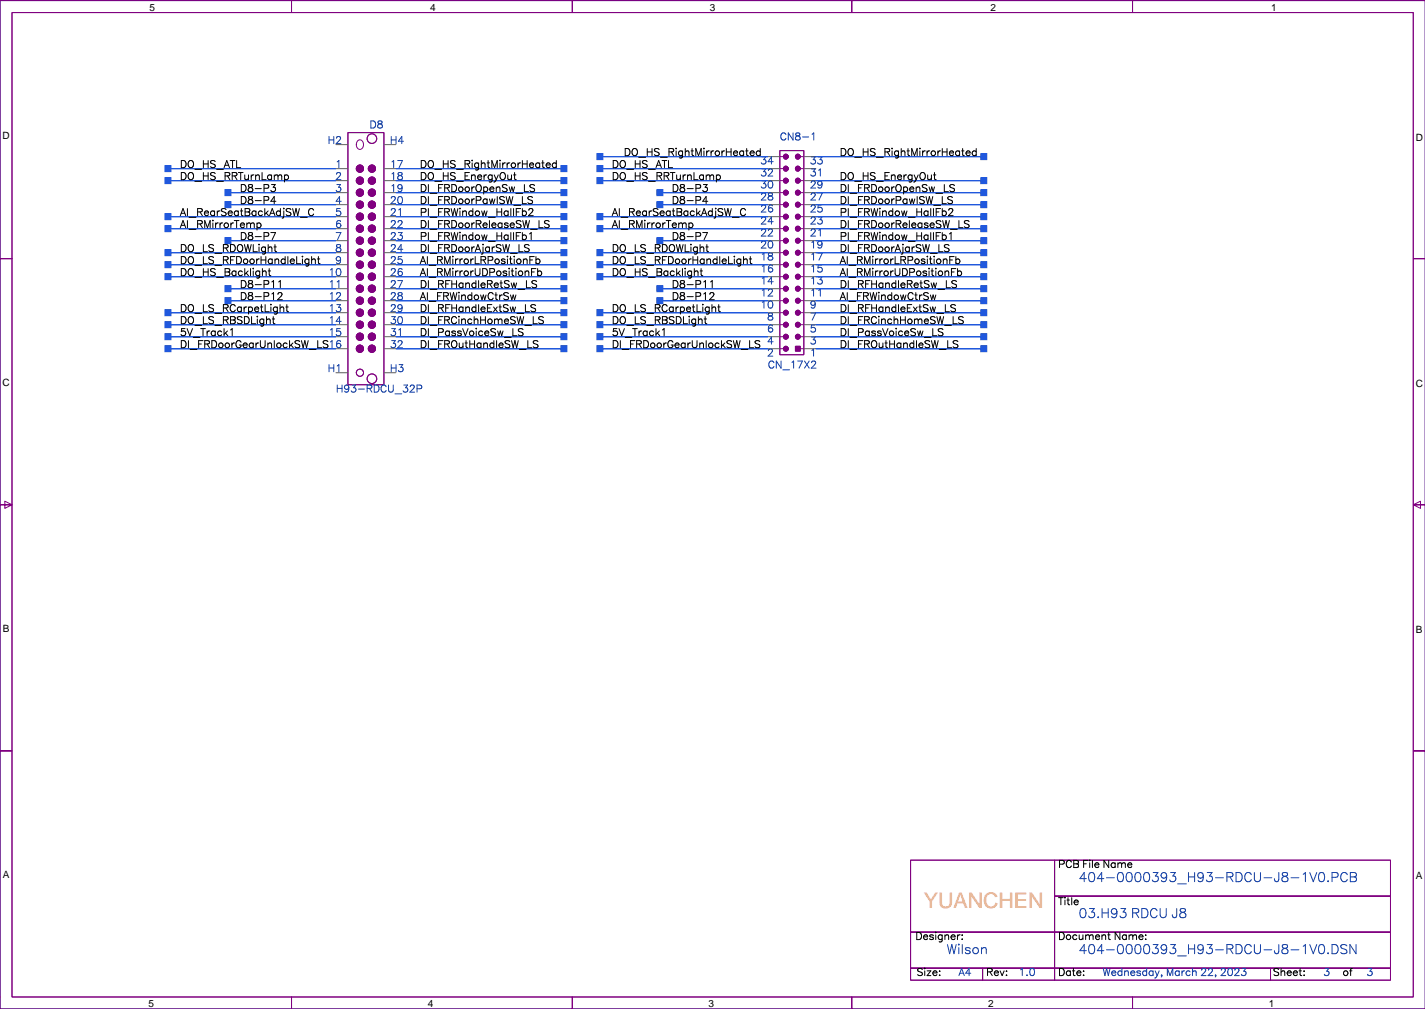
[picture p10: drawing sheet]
<svg xmlns="http://www.w3.org/2000/svg" width="302mm" height="213mm" viewBox="0 0 302 213" stroke-linecap="round" stroke-linejoin="round" font-family="sans-serif">
<path d="M301.7 .1h-301.7v213.3h301.7" fill="none" stroke="#000080" stroke-width=".21"/>
<g fill="none" stroke="#800080" stroke-width=".21">
<path d="M2.5 2.7h296.6v208.2h-296.6zM301.7 .1h-62v2.6v-2.6h-59.4v2.6v-2.6h-59.2v2.6v-2.6h-59.4v2.6v-2.6h-61.7v54.6h2.5h-2.5v52.1h2.5l-1.5 .7v-1.5l1.5 .8h-2.5v52h2.5h-2.5v54.6h61.7v-2.5v2.5h59.4v-2.5v2.5h59.2v-2.5v2.5h59.4v-2.5v2.5h62M73.6 28.1h7.7v53.3h-7.7zM75.7 29.8a.8 .8 0 0 1 1 0 .8 .8 0 0 1 .2 1 .78 .78 0 0 1-.8 .8 .78 .78 0 0 1-.7-1zM165.1 31.9h5v43.1h-5zM165.1 33.1h.7M165.1 35.7h.7M165.1 38.2h.7M169.4 33.1h.7M169.4 35.7h.7M169.4 38.2h.7M165.1 40.8h.7"/>
<path d="M165.1 43.3h.7M165.1 45.8h.7M165.1 48.4h.7M165.1 58.5h.7M165.1 56h.7M165.1 53.4h.7M165.1 50.9h.7M169.4 40.8h.7M169.4 43.3h.7M169.4 45.8h.7M169.4 48.4h.7M169.4 58.5h.7"/>
<path d="M169.4 56h.7M169.4 53.4h.7M169.4 50.9h.7M301.7 54.7h-2.6h2.6M165.1 73.8h.7M165.1 71.2h.7M165.1 68.7h.7M165.1 66.1h.7M165.1 63.6h.7M165.1 61.1h.7M168.4 73.3h1v1h-1zM169.4 73.8h.7"/>
<path d="M169.4 71.2h.7M169.4 68.7h.7M169.4 66.1h.7M169.4 63.6h.7M169.4 61.1h.7M299.1 106.8l1.6-.8v1.5l-1.6-.7h2.6zM301.7 158.8h-2.6h2.6M192.7 181.9h30.5v15.3h-30.5zM192.7 197.2h30.5v7.6h-30.5zM223.2 189.6h71.1v7.6h-71.1zM223.2 197.2h71.1v7.6h-71.1zM223.2 181.9h71.1v7.7h-71.1z"/>
<path d="M192.7 204.8h15.3v2.5h-15.3zM208 204.8h15.2v2.5h-15.2zM223.2 204.8h45.7v2.5h-45.7zM268.9 204.8h25.4v2.5h-25.4z"/>
<circle cx="76.2" cy="35.7" r=".76"/>
<circle cx="76.2" cy="38.2" r=".76"/>
<circle cx="78.7" cy="35.7" r=".76"/>
<circle cx="78.7" cy="38.2" r=".76"/>
<circle cx="78.7" cy="29.3" r="1.02"/>
<circle cx="166.3" cy="38.2" r=".51"/>
<circle cx="166.3" cy="35.7" r=".51"/>
<circle cx="166.3" cy="33.1" r=".51"/>
<circle cx="168.9" cy="38.2" r=".51"/>
<circle cx="168.9" cy="35.7" r=".51"/>
<circle cx="168.9" cy="33.1" r=".51"/>
<circle cx="76.2" cy="40.7" r=".76"/>
<circle cx="76.2" cy="50.9" r=".76"/>
<circle cx="76.2" cy="48.4" r=".76"/>
<circle cx="76.2" cy="56" r=".76"/>
<circle cx="76.2" cy="43.3" r=".76"/>
<circle cx="76.2" cy="53.4" r=".76"/>
<circle cx="76.2" cy="45.8" r=".76"/>
<circle cx="76.2" cy="58.5" r=".76"/>
<circle cx="78.7" cy="40.7" r=".76"/>
<circle cx="78.7" cy="43.3" r=".76"/>
<circle cx="78.7" cy="48.4" r=".76"/>
<circle cx="78.7" cy="50.9" r=".76"/>
<circle cx="78.7" cy="56" r=".76"/>
<circle cx="78.7" cy="58.5" r=".76"/>
<circle cx="78.7" cy="53.4" r=".76"/>
<circle cx="78.7" cy="45.8" r=".76"/>
<circle cx="166.3" cy="58.5" r=".51"/>
<circle cx="166.3" cy="43.3" r=".51"/>
<circle cx="166.3" cy="50.9" r=".51"/>
<circle cx="166.3" cy="56" r=".51"/>
<circle cx="166.3" cy="48.4" r=".51"/>
<circle cx="166.3" cy="40.7" r=".51"/>
<circle cx="166.3" cy="45.8" r=".51"/>
<circle cx="166.3" cy="53.4" r=".51"/>
<circle cx="168.9" cy="58.5" r=".51"/>
<circle cx="168.9" cy="50.9" r=".51"/>
<circle cx="168.9" cy="43.3" r=".51"/>
<circle cx="168.9" cy="56" r=".51"/>
<circle cx="168.9" cy="40.7" r=".51"/>
<circle cx="168.9" cy="48.4" r=".51"/>
<circle cx="168.9" cy="45.8" r=".51"/>
<circle cx="168.9" cy="53.4" r=".51"/>
<circle cx="76.2" cy="68.7" r=".76"/>
<circle cx="76.2" cy="71.2" r=".76"/>
<circle cx="76.2" cy="63.6" r=".76"/>
<circle cx="76.2" cy="78.8" r=".76"/>
<circle cx="76.2" cy="73.8" r=".76"/>
<circle cx="76.2" cy="61.1" r=".76"/>
<circle cx="76.2" cy="66.1" r=".76"/>
<circle cx="78.7" cy="68.7" r=".76"/>
<circle cx="78.7" cy="71.2" r=".76"/>
<circle cx="78.7" cy="63.6" r=".76"/>
<circle cx="78.7" cy="73.8" r=".76"/>
<circle cx="78.7" cy="66.1" r=".76"/>
<circle cx="78.7" cy="61.1" r=".76"/>
<circle cx="166.3" cy="71.2" r=".51"/>
<circle cx="166.3" cy="66.1" r=".51"/>
<circle cx="166.3" cy="73.8" r=".51"/>
<circle cx="166.3" cy="68.7" r=".51"/>
<circle cx="166.3" cy="61.1" r=".51"/>
<circle cx="166.3" cy="63.6" r=".51"/>
<circle cx="168.9" cy="71.2" r=".51"/>
<circle cx="168.9" cy="66.1" r=".51"/>
<circle cx="168.9" cy="61.1" r=".51"/>
<circle cx="168.9" cy="68.7" r=".51"/>
<circle cx="168.9" cy="63.6" r=".51"/>
<circle cx="78.7" cy="80.1" r="1.02"/>
</g>
<g fill="#800080" stroke="#800080" stroke-width=".21">
<path d="M168.4 73.3h1v1h-1z" fill-rule="evenodd"/>
<circle cx="78.7" cy="73.8" r=".76"/>
<circle cx="76.2" cy="73.8" r=".76"/>
<circle cx="76.2" cy="71.2" r=".76"/>
<circle cx="78.7" cy="71.2" r=".76"/>
<circle cx="76.2" cy="68.7" r=".76"/>
<circle cx="78.7" cy="68.7" r=".76"/>
<circle cx="78.7" cy="35.7" r=".76"/>
<circle cx="76.2" cy="35.7" r=".76"/>
<circle cx="76.2" cy="40.7" r=".76"/>
<circle cx="78.7" cy="40.7" r=".76"/>
<circle cx="76.2" cy="38.2" r=".76"/>
<circle cx="78.7" cy="38.2" r=".76"/>
<circle cx="76.2" cy="45.8" r=".76"/>
<circle cx="78.7" cy="45.8" r=".76"/>
<circle cx="76.2" cy="43.3" r=".76"/>
<circle cx="78.7" cy="43.3" r=".76"/>
<circle cx="76.2" cy="50.9" r=".76"/>
<circle cx="78.7" cy="50.9" r=".76"/>
<circle cx="76.2" cy="48.4" r=".76"/>
<circle cx="78.7" cy="48.4" r=".76"/>
<circle cx="76.2" cy="56" r=".76"/>
<circle cx="78.7" cy="56" r=".76"/>
<circle cx="76.2" cy="53.4" r=".76"/>
<circle cx="78.7" cy="53.4" r=".76"/>
<circle cx="76.2" cy="61.1" r=".76"/>
<circle cx="78.7" cy="61.1" r=".76"/>
<circle cx="76.2" cy="58.5" r=".76"/>
<circle cx="78.7" cy="58.5" r=".76"/>
<circle cx="76.2" cy="63.6" r=".76"/>
<circle cx="78.7" cy="63.6" r=".76"/>
<circle cx="78.7" cy="66.1" r=".76"/>
<circle cx="76.2" cy="66.1" r=".76"/>
<circle cx="166.3" cy="45.8" r=".51"/>
<circle cx="166.3" cy="38.2" r=".51"/>
<circle cx="166.3" cy="33.1" r=".51"/>
<circle cx="166.3" cy="43.3" r=".51"/>
<circle cx="166.3" cy="48.4" r=".51"/>
<circle cx="166.3" cy="40.7" r=".51"/>
<circle cx="166.3" cy="35.7" r=".51"/>
<circle cx="168.9" cy="45.8" r=".51"/>
<circle cx="168.9" cy="38.2" r=".51"/>
<circle cx="168.9" cy="33.1" r=".51"/>
<circle cx="168.9" cy="43.3" r=".51"/>
<circle cx="168.9" cy="48.4" r=".51"/>
<circle cx="168.9" cy="40.7" r=".51"/>
<circle cx="168.9" cy="35.7" r=".51"/>
<circle cx="166.3" cy="73.8" r=".51"/>
<circle cx="166.3" cy="58.5" r=".51"/>
<circle cx="166.3" cy="66.1" r=".51"/>
<circle cx="166.3" cy="56" r=".51"/>
<circle cx="166.3" cy="68.7" r=".51"/>
<circle cx="166.3" cy="63.6" r=".51"/>
<circle cx="166.3" cy="61.1" r=".51"/>
<circle cx="166.3" cy="50.9" r=".51"/>
<circle cx="166.3" cy="71.2" r=".51"/>
<circle cx="166.3" cy="53.4" r=".51"/>
<circle cx="168.9" cy="58.5" r=".51"/>
<circle cx="168.9" cy="66.1" r=".51"/>
<circle cx="168.9" cy="56" r=".51"/>
<circle cx="168.9" cy="68.7" r=".51"/>
<circle cx="168.9" cy="63.6" r=".51"/>
<circle cx="168.9" cy="61.1" r=".51"/>
<circle cx="168.9" cy="50.9" r=".51"/>
<circle cx="168.9" cy="71.2" r=".51"/>
<circle cx="168.9" cy="53.4" r=".51"/>
</g>
<g fill="none" stroke="#606060" stroke-width=".21">
<path d="M71.1 35.7h2.5M71.1 38.2h2.5M71.1 30.6h2.5M81.3 35.7h2.5M81.3 38.2h2.5M81.3 30.6h2.5M162.5 35.7h2.6M162.5 38.2h2.6M162.5 33.1h2.6M170.1 35.7h2.6M170.1 38.2h2.6M170.1 33.1h2.6"/>
<path d="M71.1 40.8h2.5M71.1 43.3h2.5M71.1 45.8h2.5M71.1 48.4h2.5M71.1 50.9h2.5M71.1 53.4h2.5M71.1 56h2.5M71.1 58.5h2.5M81.3 40.8h2.5M81.3 43.3h2.5M81.3 45.8h2.5M81.3 48.4h2.5"/>
<path d="M81.3 50.9h2.5M81.3 53.4h2.5M81.3 56h2.5M81.3 58.5h2.5M162.5 40.8h2.6M162.5 43.3h2.6M162.5 45.8h2.6M162.5 48.4h2.6M162.5 50.9h2.6M162.5 53.4h2.6M162.5 56h2.6M162.5 58.5h2.6"/>
<path d="M170.1 40.8h2.6M170.1 43.3h2.6M170.1 45.8h2.6M170.1 48.4h2.6M170.1 50.9h2.6M170.1 53.4h2.6M170.1 56h2.6M170.1 58.5h2.6M71.1 68.7h2.5M71.1 71.2h2.5M71.1 73.8h2.5M71.1 61.1h2.5"/>
<path d="M71.1 63.6h2.5M71.1 66.1h2.5M71.1 78.8h2.5M81.3 68.7h2.5M81.3 71.2h2.5M81.3 73.8h2.5M81.3 61.1h2.5M81.3 63.6h2.5M81.3 66.1h2.5M81.3 78.8h2.5M162.5 68.7h2.6M162.5 71.2h2.6"/>
<path d="M162.5 73.8h2.6M162.5 61.1h2.6M162.5 63.6h2.6M162.5 66.1h2.6M170.1 68.7h2.6M170.1 71.2h2.6M170.1 73.8h2.6M170.1 61.1h2.6M170.1 63.6h2.6M170.1 66.1h2.6"/>
</g>
<g fill="#2058dd" stroke="#2058dd" stroke-width=".21">
<path d="M48.2 63.6h22.9z" fill-rule="evenodd"/>
<path d="M47.6 63h1.3v1.2h-1.3z" fill-rule="evenodd"/>
<path d="M139.7 63.6h22.8z" fill-rule="evenodd"/>
<path d="M139 63h1.3v1.2h-1.3z" fill-rule="evenodd"/>
<path d="M83.8 53.4h35.6z" fill-rule="evenodd"/>
<path d="M118.7 52.8h1.3v1.3h-1.3z" fill-rule="evenodd"/>
<path d="M172.7 53.4h35.5z" fill-rule="evenodd"/>
<path d="M207.6 52.8h1.3v1.3h-1.3z" fill-rule="evenodd"/>
<path d="M83.8 61.1h35.6z" fill-rule="evenodd"/>
<path d="M118.7 60.4h1.3v1.3h-1.3z" fill-rule="evenodd"/>
<path d="M172.7 61.1h35.5z" fill-rule="evenodd"/>
<path d="M207.6 60.4h1.3v1.3h-1.3z" fill-rule="evenodd"/>
<path d="M35.6 66.1h35.5z" fill-rule="evenodd"/>
<path d="M34.9 65.5h1.3v1.3h-1.3z" fill-rule="evenodd"/>
<path d="M127 66.1h35.5z" fill-rule="evenodd"/>
<path d="M126.3 65.5h1.3v1.3h-1.3z" fill-rule="evenodd"/>
<path d="M48.2 50.9h22.9z" fill-rule="evenodd"/>
<path d="M47.6 50.3h1.3v1.2h-1.3z" fill-rule="evenodd"/>
<path d="M139.7 50.9h22.8z" fill-rule="evenodd"/>
<path d="M139 50.3h1.3v1.2h-1.3z" fill-rule="evenodd"/>
<path d="M83.8 50.9h35.6z" fill-rule="evenodd"/>
<path d="M118.7 50.3h1.3v1.2h-1.3z" fill-rule="evenodd"/>
<path d="M172.7 50.9h35.5z" fill-rule="evenodd"/>
<path d="M207.6 50.3h1.3v1.2h-1.3z" fill-rule="evenodd"/>
<path d="M35.6 68.7h35.5z" fill-rule="evenodd"/>
<path d="M34.9 68h1.3v1.3h-1.3z" fill-rule="evenodd"/>
<path d="M127 68.7h35.5z" fill-rule="evenodd"/>
<path d="M126.3 68h1.3v1.3h-1.3z" fill-rule="evenodd"/>
<path d="M35.6 53.4h35.5z" fill-rule="evenodd"/>
<path d="M34.9 52.8h1.3v1.3h-1.3z" fill-rule="evenodd"/>
<path d="M127 53.4h35.5z" fill-rule="evenodd"/>
<path d="M126.3 52.8h1.3v1.3h-1.3z" fill-rule="evenodd"/>
<path d="M83.8 48.4h35.6z" fill-rule="evenodd"/>
<path d="M118.7 47.7h1.3v1.3h-1.3z" fill-rule="evenodd"/>
<path d="M172.7 48.4h35.5z" fill-rule="evenodd"/>
<path d="M207.6 47.7h1.3v1.3h-1.3z" fill-rule="evenodd"/>
<path d="M35.6 45.8h35.5z" fill-rule="evenodd"/>
<path d="M34.9 45.2h1.3v1.3h-1.3z" fill-rule="evenodd"/>
<path d="M127 45.8h35.5z" fill-rule="evenodd"/>
<path d="M126.3 45.2h1.3v1.3h-1.3z" fill-rule="evenodd"/>
<path d="M83.8 45.8h35.6z" fill-rule="evenodd"/>
<path d="M118.7 45.2h1.3v1.3h-1.3z" fill-rule="evenodd"/>
<path d="M172.7 45.8h35.5z" fill-rule="evenodd"/>
<path d="M207.6 45.2h1.3v1.3h-1.3z" fill-rule="evenodd"/>
<path d="M35.6 71.2h35.5z" fill-rule="evenodd"/>
<path d="M34.9 70.6h1.3v1.3h-1.3z" fill-rule="evenodd"/>
<path d="M127 71.2h35.5z" fill-rule="evenodd"/>
<path d="M126.3 70.6h1.3v1.3h-1.3z" fill-rule="evenodd"/>
<path d="M35.6 48.4h35.5z" fill-rule="evenodd"/>
<path d="M34.9 47.7h1.3v1.3h-1.3z" fill-rule="evenodd"/>
<path d="M127 48.4h35.5z" fill-rule="evenodd"/>
<path d="M126.3 47.7h1.3v1.3h-1.3z" fill-rule="evenodd"/>
<path d="M35.6 73.8h35.5z" fill-rule="evenodd"/>
<path d="M34.9 73.1h1.3v1.3h-1.3z" fill-rule="evenodd"/>
<path d="M127 73.8h35.5z" fill-rule="evenodd"/>
<path d="M126.3 73.1h1.3v1.3h-1.3z" fill-rule="evenodd"/>
<path d="M48.2 40.8h22.9z" fill-rule="evenodd"/>
<path d="M47.6 40.1h1.3v1.3h-1.3z" fill-rule="evenodd"/>
<path d="M139.7 40.8h22.8z" fill-rule="evenodd"/>
<path d="M139 40.1h1.3v1.3h-1.3z" fill-rule="evenodd"/>
<path d="M83.8 35.7h35.6z" fill-rule="evenodd"/>
<path d="M118.7 35h1.3v1.3h-1.3z" fill-rule="evenodd"/>
<path d="M172.7 33.1h35.5z" fill-rule="evenodd"/>
<path d="M207.6 32.5h1.3v1.3h-1.3z" fill-rule="evenodd"/>
<path d="M127 33.1h35.5z" fill-rule="evenodd"/>
<path d="M126.3 32.5h1.3v1.3h-1.3z" fill-rule="evenodd"/>
<path d="M35.6 38.2h35.5z" fill-rule="evenodd"/>
<path d="M34.9 37.6h1.3v1.2h-1.3z" fill-rule="evenodd"/>
<path d="M127 38.2h35.5z" fill-rule="evenodd"/>
<path d="M126.3 37.6h1.3v1.2h-1.3z" fill-rule="evenodd"/>
<path d="M83.8 73.8h35.6z" fill-rule="evenodd"/>
<path d="M118.7 73.1h1.3v1.3h-1.3z" fill-rule="evenodd"/>
<path d="M172.7 73.8h35.5z" fill-rule="evenodd"/>
<path d="M207.6 73.1h1.3v1.3h-1.3z" fill-rule="evenodd"/>
<path d="M83.8 71.2h35.6z" fill-rule="evenodd"/>
<path d="M118.7 70.6h1.3v1.3h-1.3z" fill-rule="evenodd"/>
<path d="M172.7 71.2h35.5z" fill-rule="evenodd"/>
<path d="M207.6 70.6h1.3v1.3h-1.3z" fill-rule="evenodd"/>
<path d="M83.8 68.7h35.6z" fill-rule="evenodd"/>
<path d="M118.7 68h1.3v1.3h-1.3z" fill-rule="evenodd"/>
<path d="M172.7 68.7h35.5z" fill-rule="evenodd"/>
<path d="M207.6 68h1.3v1.3h-1.3z" fill-rule="evenodd"/>
<path d="M83.8 43.3h35.6z" fill-rule="evenodd"/>
<path d="M118.7 42.7h1.3v1.2h-1.3z" fill-rule="evenodd"/>
<path d="M172.7 43.3h35.5z" fill-rule="evenodd"/>
<path d="M207.6 42.7h1.3v1.2h-1.3z" fill-rule="evenodd"/>
<path d="M83.8 66.1h35.6z" fill-rule="evenodd"/>
<path d="M118.7 65.5h1.3v1.3h-1.3z" fill-rule="evenodd"/>
<path d="M172.7 66.1h35.5z" fill-rule="evenodd"/>
<path d="M207.6 65.5h1.3v1.3h-1.3z" fill-rule="evenodd"/>
<path d="M83.8 40.8h35.6z" fill-rule="evenodd"/>
<path d="M118.7 40.1h1.3v1.3h-1.3z" fill-rule="evenodd"/>
<path d="M172.7 40.8h35.5z" fill-rule="evenodd"/>
<path d="M207.6 40.1h1.3v1.3h-1.3z" fill-rule="evenodd"/>
<path d="M35.6 56h35.5z" fill-rule="evenodd"/>
<path d="M34.9 55.4h1.3v1.2h-1.3z" fill-rule="evenodd"/>
<path d="M127 56h35.5z" fill-rule="evenodd"/>
<path d="M126.3 55.4h1.3v1.2h-1.3z" fill-rule="evenodd"/>
<path d="M83.8 63.6h35.6z" fill-rule="evenodd"/>
<path d="M118.7 63h1.3v1.2h-1.3z" fill-rule="evenodd"/>
<path d="M172.7 63.6h35.5z" fill-rule="evenodd"/>
<path d="M207.6 63h1.3v1.2h-1.3z" fill-rule="evenodd"/>
<path d="M83.8 38.2h35.6z" fill-rule="evenodd"/>
<path d="M118.7 37.6h1.3v1.2h-1.3z" fill-rule="evenodd"/>
<path d="M172.7 38.2h35.5z" fill-rule="evenodd"/>
<path d="M207.6 37.6h1.3v1.2h-1.3z" fill-rule="evenodd"/>
<path d="M83.8 58.5h35.6z" fill-rule="evenodd"/>
<path d="M118.7 57.9h1.3v1.3h-1.3z" fill-rule="evenodd"/>
<path d="M172.7 58.5h35.5z" fill-rule="evenodd"/>
<path d="M207.6 57.9h1.3v1.3h-1.3z" fill-rule="evenodd"/>
<path d="M48.2 43.3h22.9z" fill-rule="evenodd"/>
<path d="M47.6 42.7h1.3v1.2h-1.3z" fill-rule="evenodd"/>
<path d="M139.7 43.3h22.8z" fill-rule="evenodd"/>
<path d="M139 42.7h1.3v1.2h-1.3z" fill-rule="evenodd"/>
<path d="M35.6 35.7h35.5z" fill-rule="evenodd"/>
<path d="M34.9 35h1.3v1.3h-1.3z" fill-rule="evenodd"/>
<path d="M127 35.7h35.5z" fill-rule="evenodd"/>
<path d="M126.3 35h1.3v1.3h-1.3z" fill-rule="evenodd"/>
<path d="M83.8 56h35.6z" fill-rule="evenodd"/>
<path d="M118.7 55.4h1.3v1.2h-1.3z" fill-rule="evenodd"/>
<path d="M172.7 56h35.5z" fill-rule="evenodd"/>
<path d="M207.6 55.4h1.3v1.2h-1.3z" fill-rule="evenodd"/>
<path d="M35.6 58.5h35.5z" fill-rule="evenodd"/>
<path d="M34.9 57.9h1.3v1.3h-1.3z" fill-rule="evenodd"/>
<path d="M127 58.5h35.5z" fill-rule="evenodd"/>
<path d="M126.3 57.9h1.3v1.3h-1.3z" fill-rule="evenodd"/>
<path d="M48.2 61.1h22.9z" fill-rule="evenodd"/>
<path d="M47.6 60.4h1.3v1.3h-1.3z" fill-rule="evenodd"/>
<path d="M139.7 61.1h22.8z" fill-rule="evenodd"/>
<path d="M139 60.4h1.3v1.3h-1.3z" fill-rule="evenodd"/>
</g>
<g fill="none" stroke="#2058dd" stroke-width=".21">
<path d="M35.6 35.7h35.5M35.6 38.2h35.5M83.8 35.7h35.6M83.8 38.2h35.6M127 35.7h35.5M127 33.1h35.5M127 38.2h35.5M172.7 33.1h35.5M172.7 38.2h35.5M35.6 53.4h35.5M35.6 48.4h35.5M35.6 45.8h35.5"/>
<path d="M35.6 56h35.5M35.6 58.5h35.5M48.2 50.9h22.9M48.2 40.8h22.9M48.2 43.3h22.9M83.8 53.4h35.6M83.8 50.9h35.6M83.8 48.4h35.6M83.8 45.8h35.6M83.8 40.8h35.6M83.8 43.3h35.6M83.8 56h35.6"/>
<path d="M83.8 58.5h35.6M127 53.4h35.5M127 48.4h35.5M127 45.8h35.5M127 56h35.5M127 58.5h35.5M139.7 50.9h22.8M139.7 40.8h22.8M139.7 43.3h22.8M172.7 53.4h35.5M172.7 50.9h35.5M172.7 48.4h35.5"/>
<path d="M172.7 45.8h35.5M172.7 40.8h35.5M172.7 43.3h35.5M172.7 56h35.5M172.7 58.5h35.5M35.6 66.1h35.5M35.6 68.7h35.5M35.6 71.2h35.5M35.6 73.8h35.5M48.2 63.6h22.9M48.2 61.1h22.9M83.8 63.6h35.6"/>
<path d="M83.8 61.1h35.6M83.8 66.1h35.6M83.8 68.7h35.6M83.8 71.2h35.6M83.8 73.8h35.6M127 66.1h35.5M127 68.7h35.5M127 71.2h35.5M127 73.8h35.5M139.7 63.6h22.8M139.7 61.1h22.8M172.7 63.6h35.5"/>
<path d="M172.7 61.1h35.5M172.7 66.1h35.5M172.7 68.7h35.5M172.7 71.2h35.5M172.7 73.8h35.5"/>
</g>
<text font-size="4.5" fill="#ffad5b" x="195.5" y="192.1">YUANCHEN</text>
<g font-size="2.8" fill="#1741a1">
<text x="228.3" y="185.9">404-0000393_H93-RDCU-J8-1V0.PCB</text>
<text x="228.3" y="193.6">03.H93 RDCU J8</text>
<text x="200.4" y="201.2">Wilson</text>
<text x="228.3" y="201.2">404-0000393_H93-RDCU-J8-1V0.DSN</text>
</g>
<g font-size="2.1">
<text x="31.7" y="2.3">5</text>
<text x="91.1" y="2.3">4</text>
<text x="150.3" y="2.3">3</text>
<text x="209.7" y="2.3">2</text>
<text x="269.1" y="2.3">1</text>
<text x=".5" y="29.5">D</text>
<text x="299.7" y="29.7">D</text>
<text x="38.1" y="35">DO_HS_ATL</text>
<text x="88.9" y="35">DO_HS_RightMirrorHeated</text>
<text x="129.5" y="35">DO_HS_ATL</text>
<text x="132" y="32.5">DO_HS_RightMirrorHeated</text>
<text x="160.9" y="34.3">34</text>
<text x="177.8" y="32.5">DO_HS_RightMirrorHeated</text>
<text x="38.1" y="37.6">DO_HS_RRTurnLamp</text>
<text x="50.8" y="40.1">D8-P3</text>
<text x="88.9" y="40.1">DI_FRDoorOpenSw_LS</text>
<text x="88.9" y="37.6">DO_HS_EnergyOut</text>
<text x="129.5" y="37.6">DO_HS_RRTurnLamp</text>
<text x="142.2" y="40.1">D8-P3</text>
<text x="177.8" y="40.1">DI_FRDoorOpenSw_LS</text>
<text x="177.8" y="37.6">DO_HS_EnergyOut</text>
<text x="38.1" y="45.2">AI_RearSeatBackAdjSW_C</text>
<text x="38.1" y="47.7">AI_RMirrorTemp</text>
<text x="50.8" y="42.6">D8-P4</text>
<text x="88.9" y="47.7">DI_FRDoorReleaseSW_LS</text>
<text x="88.9" y="45.2">PI_FRWindow_HallFb2</text>
<text x="88.9" y="42.6">DI_FRDoorPawlSW_LS</text>
<text x="129.5" y="45.2">AI_RearSeatBackAdjSW_C</text>
<text x="129.5" y="47.7">AI_RMirrorTemp</text>
<text x="142.2" y="42.6">D8-P4</text>
<text x="177.8" y="47.7">DI_FRDoorReleaseSW_LS</text>
<text x="177.8" y="45.2">PI_FRWindow_HallFb2</text>
<text x="177.8" y="42.6">DI_FRDoorPawlSW_LS</text>
<text x="38.1" y="52.8">DO_LS_RDOWLight</text>
<text x="50.8" y="50.3">D8-P7</text>
<text x="88.9" y="52.8">DI_FRDoorAjarSW_LS</text>
<text x="88.9" y="50.3">PI_FRWindow_HallFb1</text>
<text x="129.5" y="52.8">DO_LS_RDOWLight</text>
<text x="142.2" y="50.3">D8-P7</text>
<text x="177.8" y="52.8">DI_FRDoorAjarSW_LS</text>
<text x="177.8" y="50.3">PI_FRWindow_HallFb1</text>
<text x="38.1" y="55.3">DO_LS_RFDoorHandleLight</text>
<text x="38.1" y="57.9">DO_HS_Backlight</text>
<text x="88.9" y="57.9">AI_RMirrorUDPositionFb</text>
<text x="88.9" y="55.3">AI_RMirrorLRPositionFb</text>
<text x="129.5" y="55.3">DO_LS_RFDoorHandleLight</text>
<text x="129.5" y="57.9">DO_HS_Backlight</text>
<text x="177.8" y="57.9">AI_RMirrorUDPositionFb</text>
<text x="177.8" y="55.3">AI_RMirrorLRPositionFb</text>
<text x="38.1" y="65.5">DO_LS_RCarpetLight</text>
<text x="50.8" y="63">D8-P12</text>
<text x="50.8" y="60.4">D8-P11</text>
<text x="88.9" y="60.4">DI_RFHandleRetSw_LS</text>
<text x="88.9" y="65.5">DI_RFHandleExtSw_LS</text>
<text x="88.9" y="63">AI_FRWindowCtrSw</text>
<text x="129.5" y="65.5">DO_LS_RCarpetLight</text>
<text x="142.2" y="63">D8-P12</text>
<text x="142.2" y="60.4">D8-P11</text>
<text x="177.8" y="60.4">DI_RFHandleRetSw_LS</text>
<text x="177.8" y="65.5">DI_RFHandleExtSw_LS</text>
<text x="177.8" y="63">AI_FRWindowCtrSw</text>
<text x="38.1" y="68">DO_LS_RBSDLight</text>
<text x="38.1" y="70.6">5V_Track1</text>
<text x="88.9" y="70.6">DI_PassVoiceSw_LS</text>
<text x="88.9" y="68">DI_FRCinchHomeSW_LS</text>
<text x="129.5" y="68">DO_LS_RBSDLight</text>
<text x="129.5" y="70.6">5V_Track1</text>
<text x="177.8" y="70.6">DI_PassVoiceSw_LS</text>
<text x="177.8" y="68">DI_FRCinchHomeSW_LS</text>
<text x="38.1" y="73.1">DI_FRDoorGearUnlockSW_LS16</text>
<text x="88.9" y="73.1">DI_FROutHandleSW_LS</text>
<text x="129.5" y="73.1">DI_FRDoorGearUnlockSW_LS</text>
<text x="177.8" y="73.1">DI_FROutHandleSW_LS</text>
<text x=".5" y="81.5">C</text>
<text x="299.7" y="81.8">C</text>
<text x=".6" y="133.6">B</text>
<text x="299.7" y="133.9">B</text>
<text x=".6" y="185.7">A</text>
<text x="224" y="183.1">PCB File Name</text>
<text x="299.7" y="185.9">A</text>
<text x="224" y="190.9">Title</text>
<text x="193.8" y="198.3">Designer:</text>
<text x="224" y="198.3">Document Name:</text>
<text x="194" y="205.9">Size:</text>
<text x="208.7" y="205.9">Rev:</text>
<text x="224" y="205.9">Date:</text>
<text x="269.4" y="205.9">Sheet:</text>
<text x="284.2" y="205.9">of</text>
<text x="31.4" y="213.1">5</text>
<text x="90.6" y="213.1">4</text>
<text x="150" y="213.1">3</text>
<text x="209.2" y="213.1">2</text>
<text x="268.6" y="213.1">1</text>
</g>
<g font-size="2.1" fill="#1741a1">
<text x="69.4" y="29.9">H2</text>
<text x="78.2" y="26.6">D8</text>
<text x="82.5" y="29.9">H4</text>
<text x="165.1" y="29.2">CN8-1</text>
<text x="70.9" y="35">1</text>
<text x="82.5" y="35">17</text>
<text x="171.4" y="34.3">33</text>
<text x="70.9" y="40.1">3</text>
<text x="70.9" y="37.6">2</text>
<text x="82.5" y="40.1">19</text>
<text x="82.5" y="37.6">18</text>
<text x="160.9" y="36.8">32</text>
<text x="160.9" y="39.3">30</text>
<text x="160.9" y="41.9">28</text>
<text x="171.4" y="36.8">31</text>
<text x="171.4" y="39.3">29</text>
<text x="171.4" y="41.9">27</text>
<text x="70.9" y="47.7">6</text>
<text x="70.9" y="45.2">5</text>
<text x="70.9" y="42.6">4</text>
<text x="82.5" y="47.7">22</text>
<text x="82.5" y="45.2">21</text>
<text x="82.5" y="42.6">20</text>
<text x="160.9" y="44.4">26</text>
<text x="160.9" y="47">24</text>
<text x="171.4" y="44.4">25</text>
<text x="171.4" y="47">23</text>
<text x="70.9" y="52.8">8</text>
<text x="70.9" y="50.3">7</text>
<text x="82.5" y="52.8">24</text>
<text x="82.5" y="50.3">23</text>
<text x="160.9" y="49.5">22</text>
<text x="160.9" y="52">20</text>
<text x="171.4" y="49.5">21</text>
<text x="171.4" y="52">19</text>
<text x="69.5" y="57.9">10</text>
<text x="70.9" y="55.3">9</text>
<text x="82.5" y="57.9">26</text>
<text x="82.5" y="55.3">25</text>
<text x="160.9" y="54.6">18</text>
<text x="160.9" y="57.1">16</text>
<text x="160.9" y="59.7">14</text>
<text x="171.4" y="54.6">17</text>
<text x="171.4" y="57.1">15</text>
<text x="171.4" y="59.7">13</text>
<text x="69.5" y="65.5">13</text>
<text x="69.5" y="63">12</text>
<text x="69.5" y="60.4">11</text>
<text x="82.5" y="65.5">29</text>
<text x="82.5" y="63">28</text>
<text x="82.5" y="60.4">27</text>
<text x="160.9" y="62.2">12</text>
<text x="160.9" y="64.7">10</text>
<text x="171.4" y="62.2">11</text>
<text x="171.4" y="64.7">9</text>
<text x="69.5" y="70.6">15</text>
<text x="69.5" y="68">14</text>
<text x="82.5" y="70.6">31</text>
<text x="82.5" y="68">30</text>
<text x="162.4" y="67.3">8</text>
<text x="162.4" y="69.8">6</text>
<text x="171.4" y="67.3">7</text>
<text x="171.4" y="69.8">5</text>
<text x="82.5" y="73.1">32</text>
<text x="162.4" y="72.3">4</text>
<text x="162.4" y="74.9">2</text>
<text x="162.5" y="77.4">CN_17X2</text>
<text x="171.4" y="72.3">3</text>
<text x="171.4" y="74.9">1</text>
<text x="69.4" y="78.2">H1</text>
<text x="71.1" y="82.5">H93-RDCU_32P</text>
<text x="82.5" y="78.2">H3</text>
<text x="202.9" y="205.9">A4</text>
<text x="215.6" y="205.9">1.0</text>
<text x="233.4" y="205.9">Wednesday, March 22, 2023</text>
<text x="280.1" y="205.9">3</text>
<text x="289.2" y="205.9">3</text>
</g>
</svg>
